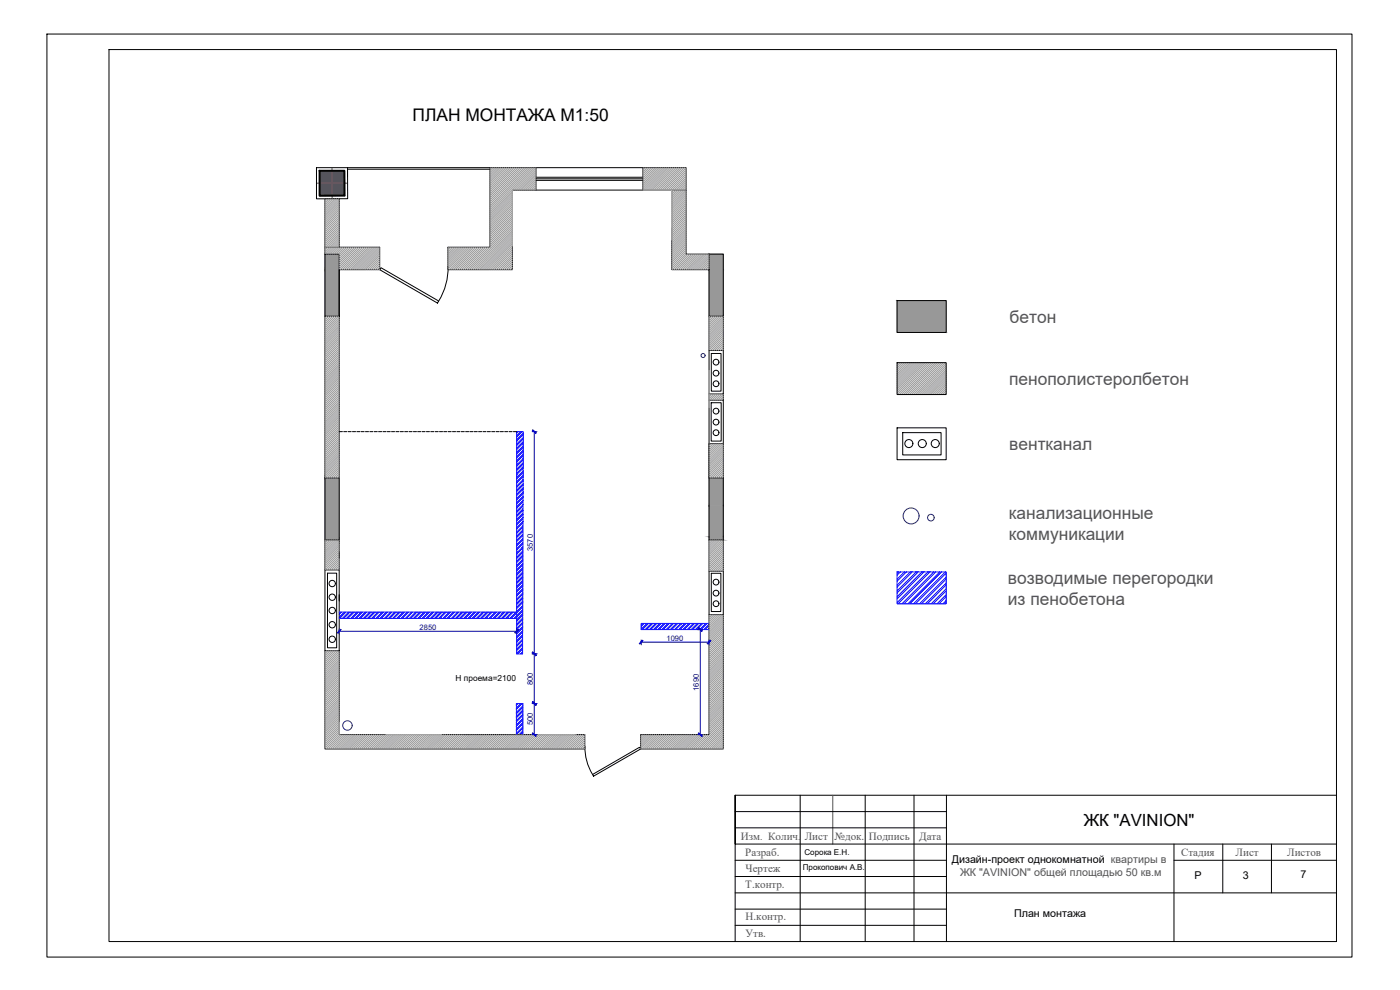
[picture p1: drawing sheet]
<svg xmlns="http://www.w3.org/2000/svg" width="420mm" height="297mm" viewBox="0 0 420 297" stroke-linecap="round" stroke-linejoin="round" font-family="sans-serif">
<path d="M14.1 10.2h391.7v277h-391.7zM32.7 14.9h368.4v267.6h-368.4z" fill="none" stroke="#000" stroke-width=".3"/>
<!-- layer: RAMKA0 -->
<g fill="none" stroke="#000" stroke-width=".3">
<path d="M220.6 238.6h180.5M240.1 238.6v43.9M259.7 238.6v43.9M274.3 238.6v43.9M284 238.6v43.9M220.6 258.1h63.4M220.6 248.4h63.4M220.6 243.5h63.4M352.3 253.3v29.2M352.3 258.1h48.8M367 253.3v14.6M381.6 253.3v14.6"/>
<path d="M401.1 253.3h-180.5v-14.7v43.9M220.6 267.9h180.5M220.6 263h63.4M220.6 272.8h63.4M220.6 277.6h63.4"/>
</g>
<path d="M249.9 238.6v14.7" fill="none" stroke="#545454" stroke-width=".3"/>
<g fill="#989898" stroke="#989898" stroke-width=".3">
<path d="M269.2 90.2l14.8 9.6v-9.6zM269.2 90.2l14.8 9.6h-14.8z"/>
<path d="M212.8 76.2l4.3 4.7v-4.7zM212.8 76.2l4.3 4.7h-4.3z"/>
<path d="M97.5 76.2l4.3 4.7v-4.7zM97.5 76.2l4.3 4.7h-4.3z"/>
<path d="M212.8 80.9l4.3 14v-14zM212.8 80.9l4.3 14h-4.3z"/>
<path d="M97.5 80.9l4.3 14v-14zM97.5 80.9l4.3 14h-4.3z"/>
<path d="M212.8 143.4l4.3 8.4v-8.4zM212.8 143.4l4.3 8.4h-4.3z"/>
<path d="M212.8 151.8l4.3 9.3v-9.3zM212.8 151.8l4.3 9.3h-4.3z"/>
<path d="M212.8 161.1l4.3 .9v-.9zM212.8 161.1l4.3 .9h-4.3z"/>
<path d="M97.5 143.4l4.3 18.6v-18.6zM97.5 143.4l4.3 18.6h-4.3z"/>
</g>
<g fill="none" stroke="#000" stroke-width=".3">
<path d="M104.3 50.3h42.8M104.3 50.8h42.8M160.9 53.7h32M160.9 54.1h32M160.9 53.2h32M269.2 90.2h14.8v9.6h-14.8zM213.5 106.1h2.9v11.3h-2.9zM269.2 108.8h14.8v9.6h-14.8zM101.8 129.5h1M103.2 129.5h.9M104.5 129.5h.9M105.8 129.5h.9"/>
<path d="M107.1 129.5h.9M108.4 129.5h.9M109.7 129.5h.9M111 129.5h.9M112.3 129.5h.9M113.6 129.5h.9M114.9 129.5h1M116.2 129.5h.9M117.5 129.5h.9M118.8 129.5h.9M120.1 129.5h1M121.4 129.5h1"/>
<path d="M122.8 129.5h.9M124.1 129.5h.9M125.3 129.5h1M126.6 129.5h1M128 129.5h.9M129.3 129.5h.9M130.6 129.5h.9M131.9 129.5h.9M133.2 129.5h.9M134.5 129.5h.9M135.8 129.5h.9M137.1 129.5h.9"/>
<path d="M138.4 129.5h.9M139.7 129.5h1M141 129.5h1M142.3 129.5h.9M143.6 129.5h1M144.9 129.5h1M146.2 129.5h1M147.6 129.5h.9M148.9 129.5h.9M150.1 129.5h1M151.5 129.5h.9M152.8 129.5h.9"/>
<path d="M154.1 129.5h1M213.4 120.8h3v11.5h-3zM269.2 128.4h14.8v9.5h-14.8zM270.9 129.8h11.5v6.7h-11.5zM98.3 172h2.7v22.4h-2.7zM213.5 172h2.9l-.1 11.5h-2.8z"/>
<circle cx="214.9" cy="115.1" r=".87"/>
<circle cx="214.9" cy="108.7" r=".87"/>
<circle cx="214.9" cy="112" r=".87"/>
<circle cx="214.9" cy="126.7" r=".87"/>
<circle cx="214.9" cy="123.4" r=".87"/>
<circle cx="214.9" cy="129.8" r=".87"/>
<circle cx="272.8" cy="133.1" r="1.21"/>
<circle cx="276.8" cy="133.1" r="1.21"/>
<circle cx="280.7" cy="133.1" r="1.21"/>
<circle cx="99.7" cy="179.2" r=".95"/>
<circle cx="99.7" cy="175.1" r=".95"/>
<circle cx="214.9" cy="174.7" r=".87"/>
<circle cx="214.9" cy="178" r=".87"/>
<circle cx="99.7" cy="183.2" r=".95"/>
<circle cx="99.7" cy="187.4" r=".95"/>
<circle cx="99.7" cy="191.8" r=".95"/>
<circle cx="214.9" cy="181.1" r=".87"/>
</g>
<g fill="none" stroke="#989898" stroke-width=".3">
<path d="M97.6 59.6l-.1 .1M98.2 59.6l-.7 .7M98.7 59.6l-1.2 1.2M99.3 59.6l-1.8 1.8M99.9 59.6l-2.4 2.4M100.5 59.6l-3 3M101.1 59.6l-3.6 3.6M101.7 59.6l-4.2 4.2M147.3 50.3l-.2 .3M147.9 50.3l-.8 .9M148.5 50.3l-1.4 1.5M149.1 50.3l-2 2.1"/>
<path d="M149.7 50.3l-2.6 2.7M150.3 50.3l-3.2 3.3M150.9 50.3l-3.8 3.9M151.5 50.3l-4.4 4.4M152 50.3l-4.9 5M152.6 50.3l-5.5 5.6M153.2 50.3l-6.1 6.2M153.8 57.4l-6.7 6.7M153.8 57.9l-6.7 6.8M153.8 58.5l-6.7 6.8M153.8 59.1l-6.7 6.8M153.8 59.7l-6.7 6.7"/>
<path d="M153.8 50.3l-6.7 6.8M154.4 50.3l-7.3 7.4M155 50.3l-7.9 8M155.6 50.3l-8.5 8.5M156.2 50.3l-9.1 9.1M156.7 50.3l-9.6 9.7M157.3 50.3l-10.2 10.3M157.9 50.3l-10.8 10.9M158.5 50.3l-11.4 11.5M159.1 50.3l-12 12M159.7 50.3l-12.6 12.6M160.3 50.3l-13.2 13.2"/>
<path d="M160.9 50.3l-6.8 6.7M160.9 50.9l-6.2 6.1M160.9 51.5l-5.6 5.5M160.9 52.1l-5 4.9M160.9 52.6l-4.5 4.4M160.9 53.2l-3.9 3.8M160.9 53.8l-3.3 3.2M160.9 54.4l-2.7 2.6M160.9 55l-2.1 2M160.9 55.6l-1.5 1.4M160.9 56.1l-.9 .9M160.9 56.7l-.3 .3"/>
<path d="M193.1 50.3l-.2 .2M193.7 50.3l-.8 .8M194.3 50.3l-1.4 1.4M194.8 50.3l-1.9 1.9M195.4 50.3l-2.5 2.5M196 50.3l-3.1 3.1M196.6 50.3l-3.7 3.7M197.2 50.3l-4.3 4.3M197.8 50.3l-4.9 4.9M198.4 50.3l-5.5 5.4M199 50.3l-6.1 6M199.5 50.3l-6.6 6.6"/>
<path d="M200.1 50.3l-6.7 6.7M200.7 50.3l-6.7 6.7M201.3 50.3l-6.7 6.7M201.9 50.3l-6.7 6.7M202.5 50.3l-6.8 6.7M203.1 50.3l-6.8 6.7M203.7 50.3l-6.8 6.7M204.2 50.3l-6.7 6.7M204.8 50.3l-6.7 6.7M205.4 50.3l-6.7 6.7M205.9 53.4l-4.3 4.2M205.9 53.9l-4.3 4.3"/>
<path d="M205.9 54.5l-4.3 4.3M205.9 55.1l-4.3 4.3M205.9 55.7l-4.3 4.3M205.9 56.3l-4.3 4.3M205.9 56.9l-4.3 4.2M205.9 50.4l-6.7 6.6M205.9 51l-6.1 6M205.9 51.6l-5.5 5.4M205.9 52.2l-4.9 4.8M205.9 52.8l-4.3 4.2M205.9 57.4l-4.3 4.3M205.9 58l-4.3 4.3"/>
<path d="M205.9 58.6l-4.3 4.3M205.9 59.2l-4.3 4.3M205.9 59.8l-4.3 4.3M101.8 70.1l-4.3 4.3M101.8 70.6l-4.3 4.3M101.8 71.2l-4.3 4.3M101.8 71.8l-4.3 4.3M101.8 72.4l-3.8 3.8M101.8 73l-3.2 3.2M101.8 73.6l-2.7 2.6M101.8 60.1l-4.3 4.3M101.8 60.7l-4.3 4.3"/>
<path d="M101.8 61.3l-4.3 4.2M101.8 61.9l-4.3 4.2M101.8 62.5l-4.3 4.2M101.8 63l-4.3 4.3M101.8 63.6l-4.3 4.3M101.8 64.2l-4.3 4.3M101.8 64.8l-4.3 4.3M101.8 65.4l-4.3 4.3M101.8 66l-4.3 4.2M101.8 66.6l-4.3 4.2M101.8 67.1l-4.3 4.3M101.8 67.7l-4.3 4.3"/>
<path d="M101.8 68.3l-4.3 4.3M101.8 68.9l-4.3 4.3M101.8 69.5l-4.3 4.3M101.8 74.2l-2.1 2M102.4 74.2l-2.1 2M102.9 74.2l-2 2M103.5 74.2l-2 2M104.1 74.2l-2.3 2.3M104.7 74.2l-2.9 2.9M105.3 74.2l-3.5 3.5M105.9 74.2l-4.1 4.1M106.5 74.2l-4.7 4.6"/>
<path d="M107 74.2l-5.2 5.2M107.6 74.2l-5.8 5.8M108.2 74.2l-6.4 6.4M108.8 74.2l-6.7 6.7M109.4 74.2l-6.7 6.7M110 74.2l-6.7 6.7M110.6 74.2l-6.7 6.7M111.2 74.2l-6.7 6.7M111.7 74.2l-6.6 6.7M112.3 74.2l-6.7 6.7M112.9 74.2l-6.7 6.7M113.5 74.2l-6.7 6.7"/>
<path d="M113.9 74.4l-6.5 6.5M113.9 74.9l-5.9 6M113.9 75.5l-5.3 5.4M113.9 76.1l-4.7 4.8M113.9 76.7l-4.2 4.2M113.9 77.3l-3.6 3.6M113.9 77.9l-3 3M113.9 78.5l-2.4 2.4M113.9 79.1l-1.8 1.8M113.9 79.6l-1.2 1.3M134.6 74.2l-.2 .2M135.2 74.2l-.8 .7"/>
<path d="M135.8 74.2l-1.4 1.3M136.4 74.2l-2 1.9M137 74.2l-2.6 2.5M137.6 74.2l-3.2 3.1M138.1 74.2l-3.7 3.7M138.7 74.2l-4.3 4.3M139.3 74.2l-4.9 4.9M139.9 74.2l-5.5 5.4M140.5 74.2l-6.1 6M141.1 74.2l-6.7 6.6M141.7 74.2l-6.8 6.7M142.2 74.2l-6.7 6.7"/>
<path d="M142.8 74.2l-6.7 6.7M143.4 74.2l-6.7 6.7M144 74.2l-6.7 6.7M144.6 74.2l-6.7 6.7M145.2 74.2l-6.7 6.7M145.7 74.2l-6.6 6.7M146.3 74.2l-6.7 6.7M146.9 74.2l-6.7 6.7M153.8 60.3l-6.7 6.7M153.8 60.9l-6.7 6.7M153.8 61.4l-6.7 6.8M153.8 62l-6.7 6.8"/>
<path d="M153.8 62.6l-6.7 6.8M153.8 63.2l-6.7 6.8M153.8 63.8l-6.7 6.7M153.8 64.4l-6.7 6.7M153.8 65l-6.7 6.7M153.8 65.5l-6.7 6.8M153.8 66.1l-6.7 6.8M153.8 66.7l-6.7 6.8M153.8 67.3l-6.7 6.8M153.8 67.9l-13 13M153.8 68.5l-12.4 12.4M153.8 69.1l-11.8 11.8"/>
<path d="M153.8 69.7l-11.2 11.2M153.8 70.2l-10.6 10.7M153.8 70.8l-10.1 10.1M153.8 71.4l-9.5 9.5M153.8 72l-8.9 8.9M153.8 72.6l-8.3 8.3M153.8 73.2l-7.7 7.7M153.8 73.8l-7.1 7.1M153.8 74.4l-6.5 6.5M153.8 74.9l-5.9 6M153.8 75.5l-5.4 5.4M153.8 76.1l-4.8 4.8"/>
<path d="M153.8 76.7l-4.2 4.2M153.8 77.3l-3.6 3.6M153.8 77.9l-3 3M153.8 78.5l-2.4 2.4M153.8 79.1l-1.8 1.8M153.8 79.6l-1.3 1.3M205.9 60.4l-4.3 4.3M205.9 61l-4.3 4.2M205.9 61.5l-4.3 4.3M205.9 62.1l-4.3 4.3M205.9 62.7l-4.3 4.3M205.9 63.3l-4.3 4.3"/>
<path d="M205.9 63.9l-4.3 4.3M205.9 64.5l-4.3 4.3M205.9 65l-4.3 4.4M205.9 65.6l-4.3 4.3M205.9 66.2l-4.3 4.3M205.9 66.8l-4.3 4.3M205.9 67.4l-4.3 4.3M205.9 68l-4.3 4.3M205.9 68.6l-4.3 4.3M205.9 69.1l-4.3 4.4M205.9 69.7l-4.3 4.4M205.9 70.3l-4.3 4.3"/>
<path d="M205.9 70.9l-4.3 4.3M205.9 71.5l-4.3 4.3M205.9 72.1l-4.3 4.3M205.9 72.7l-4.3 4.3M205.9 73.3l-4.3 4.3M205.9 73.8l-4.3 4.4M205.9 74.4l-4.3 4.3M205.9 75l-4.3 4.3M205.9 75.6l-4.3 4.3M205.9 76.2l-4.3 4.3M206.4 76.2l-4.6 4.7M207 76.2l-4.6 4.7"/>
<path d="M207.6 76.2l-4.7 4.7M208.2 76.2l-4.7 4.7M208.8 76.2l-4.7 4.7M209.4 76.2l-4.7 4.7M210 76.2l-4.7 4.7M210.6 76.2l-4.7 4.7M211.1 76.2l-4.7 4.7M211.7 76.2l-4.7 4.7M212.3 76.2l-4.7 4.7M212.8 76.3l-4.6 4.6M212.8 76.9l-4 4M212.8 77.5l-3.4 3.4"/>
<path d="M212.8 78.1l-2.8 2.8M212.8 78.7l-2.2 2.2M212.8 79.3l-1.7 1.6M212.8 79.9l-1.1 1M98.1 94.9l-.6 .6M98.7 94.9l-1.2 1.1M99.3 94.9l-1.8 1.7M99.9 94.9l-2.4 2.3M100.4 94.9l-2.9 2.9M101 94.9l-3.5 3.5M101.6 94.9l-4.1 4.1M101.8 95.3l-4.3 4.2"/>
<path d="M101.8 95.9l-4.3 4.2M101.8 96.4l-4.3 4.3M101.8 97l-4.3 4.3M101.8 97.6l-4.3 4.3M101.8 98.2l-4.3 4.3M101.8 98.8l-4.3 4.3M101.8 99.4l-4.3 4.2M101.8 100l-4.3 4.2M113.9 80.2l-.7 .7M113.9 80.8l-.1 .1M153.8 80.2l-.7 .7M153.8 80.8l-.1 .1"/>
<path d="M212.8 80.4l-.5 .5M213 94.9l-.2 .2M213.6 94.9l-.8 .8M214.2 94.9l-1.4 1.4M214.7 94.9l-1.9 1.9M215.3 94.9l-2.5 2.5M215.9 94.9l-3.1 3.1M216.5 94.9l-3.7 3.7M217.1 94.9l-4.3 4.3M217.1 95.5l-4.3 4.3M217.1 96.1l-4.3 4.3M217.1 96.7l-4.3 4.2"/>
<path d="M217.1 97.3l-4.3 4.2M217.1 97.8l-4.3 4.3M217.1 98.4l-4.3 4.3M217.1 99l-4.3 4.3M217.1 99.6l-4.3 4.3M101.8 100.6l-4.3 4.2M101.8 101.1l-4.3 4.3M101.8 101.7l-4.3 4.3M101.8 102.3l-4.3 4.3M101.8 102.9l-4.3 4.3M101.8 103.5l-4.3 4.3M101.8 104.1l-4.3 4.2"/>
<path d="M101.8 104.7l-4.3 4.2M101.8 105.3l-4.3 4.2M101.8 105.8l-4.3 4.3M101.8 106.4l-4.3 4.3M101.8 107l-4.3 4.3M101.8 107.6l-4.3 4.3M101.8 108.2l-4.3 4.3M101.8 108.8l-4.3 4.2M101.8 109.4l-4.3 4.2M101.8 109.9l-4.3 4.3M101.8 110.5l-4.3 4.3M101.8 111.1l-4.3 4.3"/>
<path d="M101.8 111.7l-4.3 4.3M101.8 112.3l-4.3 4.3M101.8 112.9l-4.3 4.3M101.8 113.4l-4.3 4.3M101.8 114l-4.3 4.3M101.8 114.6l-4.3 4.3M101.8 115.2l-4.3 4.3M101.8 115.8l-4.3 4.3M101.8 116.4l-4.3 4.3M101.8 117l-4.3 4.3M101.8 117.5l-4.3 4.3M101.8 118.1l-4.3 4.3"/>
<path d="M101.8 118.7l-4.3 4.3M101.8 119.3l-4.3 4.3M101.8 119.9l-4.3 4.3M213.1 118.2l-.3 .3M213.7 118.2l-.9 .9M214.3 118.2l-1.5 1.5M214.9 118.2l-1.9 1.9M215.5 118.2l-1.9 1.9M216.1 118.2l-1.9 1.9M216.6 118.2l-1.8 1.9M217.1 100.2l-4.3 4.3M217.1 100.8l-4.3 4.2"/>
<path d="M217.1 101.4l-3.8 3.7M217.1 102l-3.2 3.1M217.1 102.5l-2.7 2.6M217.1 103.1l-2.1 2M217.1 103.7l-1.5 1.4M217.1 104.3l-.9 .8M217.1 104.9l-.3 .2M217.1 118.3l-1.7 1.8M217.1 118.9l-1.1 1.2M217.1 119.5l-.6 .6M269.6 108.8l-.4 .3M270.2 108.8l-1 .9"/>
<path d="M270.7 108.8l-1.5 1.5M271.3 108.8l-2.1 2.1M271.9 108.8l-2.7 2.7M272.5 108.8l-3.3 3.3M273.1 108.8l-3.9 3.9M273.7 108.8l-4.5 4.5M274.3 108.8l-5.1 5M274.9 108.8l-5.7 5.6M275.4 108.8l-6.2 6.2M276 108.8l-6.8 6.8M276.6 108.8l-7.4 7.4M277.2 108.8l-8 8"/>
<path d="M277.8 108.8l-8.6 8.6M278.4 108.8l-9.2 9.2M279 108.8l-9.6 9.6M279.6 108.8l-9.6 9.6M280.1 108.8l-9.5 9.6M280.7 108.8l-9.5 9.6M281.3 108.8l-9.6 9.6M281.9 108.8l-9.6 9.6M282.5 108.8l-9.6 9.6M283.1 108.8l-9.6 9.6M283.7 108.8l-9.6 9.6M284 109.1l-9.3 9.3"/>
<path d="M284 109.7l-8.8 8.7M284 110.3l-8.2 8.1M284 110.9l-7.6 7.5M284 111.4l-7 7M284 112l-6.4 6.4M284 112.6l-5.8 5.8M284 113.2l-5.2 5.2M284 113.8l-4.7 4.6M284 114.4l-4.1 4M284 115l-3.5 3.4M284 115.5l-2.9 2.9M284 116.1l-2.3 2.3"/>
<path d="M284 116.7l-1.7 1.7M284 117.3l-1.1 1.1M284 117.9l-.6 .5M101.8 120.5l-4.3 4.3M101.8 121l-4.3 4.4M101.8 121.6l-4.3 4.4M101.8 122.2l-4.3 4.3M101.8 122.8l-4.3 4.3M101.8 123.4l-4.3 4.3M101.8 124l-4.3 4.3M101.8 124.6l-4.3 4.3M101.8 125.2l-4.3 4.3"/>
<path d="M101.8 125.7l-4.3 4.4M101.8 126.3l-4.3 4.3M101.8 126.9l-4.3 4.3M101.8 127.5l-4.3 4.3M101.8 128.1l-4.3 4.3M101.8 128.7l-4.3 4.3M101.8 129.3l-4.3 4.3M101.8 129.9l-4.3 4.3M101.8 130.4l-4.3 4.3M101.8 131l-4.3 4.3M101.8 131.6l-4.3 4.3M101.8 132.2l-4.3 4.3"/>
<path d="M101.8 132.8l-4.3 4.3M101.8 133.4l-4.3 4.3M101.8 134l-4.3 4.2M101.8 134.5l-4.3 4.3M101.8 135.1l-4.3 4.3M101.8 135.7l-4.3 4.3M101.8 136.3l-4.3 4.3M101.8 136.9l-4.3 4.3M101.8 137.5l-4.3 4.3M101.8 138.1l-4.3 4.2M101.8 138.7l-4.3 4.2M101.8 139.2l-4.2 4.2"/>
<path d="M101.8 139.8l-3.6 3.6M212.9 133.1l-.1 .1M213.4 133.1l-.6 .7M214 133.1l-1.2 1.3M214.6 133.1l-1.8 1.9M215.2 133.1l-2.4 2.4M215.8 133.1l-3 3M216.4 133.1l-3.6 3.6M217 133.1l-4.2 4.2M217.1 133.6l-4.3 4.3M217.1 134.2l-4.3 4.3M217.1 134.8l-4.3 4.3"/>
<path d="M217.1 135.4l-4.3 4.2M217.1 135.9l-4.3 4.3M217.1 136.5l-4.3 4.3M217.1 137.1l-4.3 4.3M217.1 137.7l-4.3 4.3M217.1 138.3l-4.3 4.3M217.1 138.9l-4.3 4.3M217.1 139.5l-3.9 3.9M101.8 140.4l-3 3M101.8 141l-2.4 2.4M101.8 141.6l-1.8 1.8M101.8 142.2l-1.2 1.2"/>
<path d="M101.8 142.8l-.6 .6M101.8 143.4h.1M217.1 140.1l-3.4 3.3M217.1 140.6l-2.8 2.8M217.1 141.2l-2.2 2.2M217.1 141.8l-1.6 1.6M217.1 142.4l-1 1M217.1 143l-.4 .4M97.8 162l-.3 .3M98.4 162l-.9 .9M99 162l-1.5 1.5M99.5 162l-2 2.1"/>
<path d="M100.1 162l-2.6 2.6M100.7 162l-3.2 3.2M101.3 162l-3.8 3.8M101.8 162.1l-4.3 4.3M101.8 162.7l-4.3 4.3M101.8 163.3l-4.3 4.3M101.8 163.8l-4.3 4.4M101.8 164.4l-4.3 4.4M101.8 165l-4.3 4.3M101.8 165.6l-4.3 4.3M101.8 166.2l-4.3 4.3M101.8 166.8l-4.2 4.2"/>
<path d="M101.8 167.4l-3.6 3.6M101.8 168l-3 3M101.8 168.5l-2.4 2.5M101.8 169.1l-1.8 1.9M101.8 169.7l-1.3 1.3M101.8 170.3l-.7 .7M101.8 170.9l-.1 .1M213.3 162l-.5 .5M213.9 162l-1.1 1.1M214.4 162l-1.6 1.7M215 162l-2.2 2.3M215.6 162l-2.8 2.9"/>
<path d="M216.2 162l-3.4 3.5M216.8 162l-4 4M217.1 162.3l-4.3 4.3M217.1 162.9l-4.3 4.3M217.1 163.5l-4.3 4.3M217.1 164.1l-4.3 4.3M217.1 164.7l-4.3 4.3M217.1 165.2l-4.3 4.4M217.1 165.8l-4.3 4.4M217.1 166.4l-4.3 4.3M217.1 167l-4.3 4.3M217.1 167.6l-3.8 3.8"/>
<path d="M217.1 168.2l-3.2 3.2M217.1 168.8l-2.6 2.6M217.1 169.3l-2 2.1M217.1 169.9l-1.4 1.5M217.1 170.5l-.8 .9M217.1 171.1l-.2 .3M98 195.3l-.5 .4M98.6 195.3l-1.1 1M99.2 195.3l-1.7 1.6M99.8 195.3l-2.3 2.2M100.3 195.3l-2.8 2.7M100.9 195.3l-3.4 3.3"/>
<path d="M101.5 195.3l-4 3.9M101.8 195.5l-4.3 4.3M101.8 196.1l-4.3 4.3M101.8 196.7l-4.3 4.3M101.8 197.3l-4.3 4.3M101.8 197.9l-4.3 4.3M101.8 198.4l-4.3 4.3M101.8 199l-4.3 4.3M101.8 199.6l-4.3 4.3M213.2 184.4l-.4 .4M213.8 184.4l-1 1M214.3 184.4l-1.5 1.5"/>
<path d="M214.9 184.4l-2.1 2.1M215.5 184.4l-2.7 2.7M216.1 184.4l-3.3 3.3M216.7 184.4l-3.9 3.9M217.1 184.6l-4.3 4.3M217.1 185.2l-4.3 4.3M217.1 185.8l-4.3 4.2M217.1 186.4l-4.3 4.2M217.1 187l-4.3 4.2M217.1 187.6l-4.3 4.2M217.1 188.1l-4.3 4.3M217.1 188.7l-4.3 4.3"/>
<path d="M217.1 189.3l-4.3 4.3M217.1 189.9l-4.3 4.3M217.1 190.5l-4.3 4.2M217.1 191.1l-4.3 4.2M217.1 191.7l-4.3 4.2M217.1 192.2l-4.3 4.3M217.1 192.8l-4.3 4.3M217.1 193.4l-4.3 4.3M217.1 194l-4.3 4.3M217.1 194.6l-4.3 4.3M217.1 195.2l-4.3 4.2M217.1 195.7l-4.3 4.3"/>
<path d="M217.1 196.3l-4.3 4.3M217.1 196.9l-4.3 4.3M217.1 197.5l-4.3 4.3M217.1 198.1l-4.3 4.3M217.1 198.7l-4.3 4.3M217.1 199.3l-4.3 4.3M217.1 199.8l-4.3 4.3M101.8 200.2l-4.3 4.3M101.8 200.8l-4.3 4.3M101.8 201.4l-4.3 4.3M101.8 202l-4.3 4.3M101.8 202.5l-4.3 4.4"/>
<path d="M101.8 203.1l-4.3 4.3M101.8 203.7l-4.3 4.3M101.8 204.3l-4.3 4.3M101.8 204.9l-4.3 4.3M101.8 205.5l-4.3 4.3M101.8 206.1l-4.3 4.3M101.8 206.6l-4.3 4.4M101.8 207.2l-4.3 4.4M101.8 207.8l-4.3 4.3M101.8 208.4l-4.3 4.3M101.8 209l-4.3 4.3M101.8 209.6l-4.3 4.3"/>
<path d="M101.8 210.2l-4.3 4.3M101.8 210.7l-4.3 4.4M101.8 211.3l-4.3 4.4M101.8 211.9l-4.3 4.3M101.8 212.5l-4.3 4.3M101.8 213.1l-4.3 4.3M101.8 213.7l-4.3 4.3M101.8 214.3l-4.3 4.3M101.8 214.9l-4.3 4.3M101.8 215.4l-4.3 4.3M101.8 216l-4.3 4.3M101.8 216.6l-4.3 4.3"/>
<path d="M101.8 217.2l-4.3 4.3M101.8 217.8l-4.3 4.3M101.8 218.4l-4.3 4.3M101.8 219l-4.3 4.3M101.8 219.6l-4.3 4.2M217.1 200.4l-4.3 4.3M217.1 201l-4.3 4.3M217.1 201.6l-4.3 4.3M217.1 202.2l-4.3 4.3M217.1 202.8l-4.3 4.3M217.1 203.4l-4.3 4.3M217.1 203.9l-4.3 4.4"/>
<path d="M217.1 204.5l-4.3 4.3M217.1 205.1l-4.3 4.3M217.1 205.7l-4.3 4.3M217.1 206.3l-4.3 4.3M217.1 206.9l-4.3 4.3M217.1 207.4l-4.3 4.4M217.1 208l-4.3 4.4M217.1 208.6l-4.3 4.4M217.1 209.2l-4.3 4.3M217.1 209.8l-4.3 4.3M217.1 210.4l-4.3 4.3M217.1 211l-4.3 4.3"/>
<path d="M217.1 211.6l-4.3 4.3M217.1 212.1l-4.3 4.4M217.1 212.7l-4.3 4.3M217.1 213.3l-4.3 4.3M217.1 213.9l-4.3 4.3M217.1 214.5l-4.3 4.3M217.1 215.1l-4.3 4.3M217.1 215.7l-4.3 4.3M217.1 216.3l-8.5 8.4M217.1 216.8l-7.9 7.9M217.1 217.4l-7.3 7.3M217.1 218l-6.7 6.7"/>
<path d="M217.1 218.6l-6.1 6.1M217.1 219.2l-5.5 5.5M217.1 219.8l-4.9 4.9M101.8 220.1l-4.3 4.3M102.1 220.4l-4.3 4.3M102.7 220.4l-4.3 4.3M103.3 220.4l-4.3 4.3M103.9 220.4l-4.3 4.3M104.5 220.4l-4.3 4.3M105.1 220.4l-4.4 4.3M105.6 220.4l-4.3 4.3M106.2 220.4l-4.3 4.3"/>
<path d="M106.8 220.4l-4.3 4.3M107.4 220.4l-4.3 4.3M108 220.4l-4.3 4.3M108.6 220.4l-4.3 4.3M109.2 220.4l-4.4 4.3M109.8 220.4l-4.4 4.3M110.3 220.4l-4.3 4.3M110.9 220.4l-4.3 4.3M111.5 220.4l-4.3 4.3M112.1 220.4l-4.3 4.3M112.7 220.4l-4.3 4.3M113.3 220.4l-4.3 4.3"/>
<path d="M113.9 220.4l-4.4 4.3M114.4 220.4l-4.3 4.3M115 220.4l-4.3 4.3M115.6 220.4l-4.3 4.3M116.2 220.4l-4.3 4.3M116.8 220.4l-4.3 4.3M117.4 220.4l-4.3 4.3M118 220.4l-4.3 4.3M118.5 220.4l-4.3 4.3M119.1 220.4l-4.3 4.3M119.7 220.4l-4.3 4.3M120.3 220.4l-4.3 4.3"/>
<path d="M120.9 220.4l-4.3 4.3M121.5 220.4l-4.3 4.3M122 220.4l-4.2 4.3M122.6 220.4l-4.3 4.3M123.2 220.4l-4.3 4.3M123.8 220.4l-4.3 4.3M124.4 220.4l-4.3 4.3M125 220.4l-4.3 4.3M125.6 220.4l-4.3 4.3M126.1 220.4l-4.2 4.3M126.7 220.4l-4.2 4.3M127.3 220.4l-4.3 4.3"/>
<path d="M127.9 220.4l-4.3 4.3M128.5 220.4l-4.3 4.3M129.1 220.4l-4.3 4.3M129.7 220.4l-4.3 4.3M130.2 220.4l-4.2 4.3M130.8 220.4l-4.2 4.3M131.4 220.4l-4.2 4.3M132 220.4l-4.3 4.3M132.6 220.4l-4.3 4.3M133.2 220.4l-4.3 4.3M133.8 220.4l-4.3 4.3M134.4 220.4l-4.3 4.3"/>
<path d="M134.9 220.4l-4.2 4.3M135.5 220.4l-4.2 4.3M136.1 220.4l-4.3 4.3M136.7 220.4l-4.3 4.3M137.3 220.4l-4.3 4.3M137.9 220.4l-4.3 4.3M138.5 220.4l-4.3 4.3M139.1 220.4l-4.3 4.3M139.6 220.4l-4.2 4.3M140.2 220.4l-4.3 4.3M140.8 220.4l-4.3 4.3M141.4 220.4l-4.3 4.3"/>
<path d="M142 220.4l-4.3 4.3M142.6 220.4l-4.3 4.3M143.2 220.4l-4.3 4.3M143.7 220.4l-4.2 4.3M144.3 220.4l-4.3 4.3M144.9 220.4l-4.3 4.3M145.5 220.4l-4.3 4.3M146.1 220.4l-4.3 4.3M146.7 220.4l-4.3 4.3M147.3 220.4l-4.3 4.3M147.9 220.4l-4.4 4.3M148.4 220.4l-4.3 4.3"/>
<path d="M149 220.4l-4.3 4.3M149.6 220.4l-4.3 4.3M150.2 220.4l-4.3 4.3M150.8 220.4l-4.3 4.3M151.4 220.4l-4.3 4.3M152 220.4l-4.4 4.3M152.6 220.4l-4.4 4.3M153.1 220.4l-4.3 4.3M153.7 220.4l-4.3 4.3M154.3 220.4l-4.3 4.3M154.9 220.4l-4.3 4.3M155.5 220.4l-4.3 4.3"/>
<path d="M156.1 220.4l-4.3 4.3M156.7 220.4l-4.4 4.3M157.2 220.4l-4.3 4.3M157.8 220.4l-4.3 4.3M158.4 220.4l-4.3 4.3M159 220.4l-4.3 4.3M159.6 220.4l-4.3 4.3M160.2 220.4l-4.3 4.3M160.7 220.4l-4.3 4.3M161.3 220.4l-4.3 4.3M161.9 220.4l-4.3 4.3M162.5 220.4l-4.3 4.3"/>
<path d="M163.1 220.4l-4.3 4.3M163.7 220.4l-4.3 4.3M164.3 220.4l-4.3 4.3M164.8 220.4l-4.2 4.3M165.4 220.4l-4.3 4.3M166 220.4l-4.3 4.3M166.6 220.4l-4.3 4.3M167.2 220.4l-4.3 4.3M167.8 220.4l-4.3 4.3M168.4 220.4l-4.3 4.3M168.9 220.4l-4.2 4.3M169.5 220.4l-4.2 4.3"/>
<path d="M170.1 220.4l-4.3 4.3M170.7 220.4l-4.3 4.3M171.3 220.4l-4.3 4.3M171.9 220.4l-4.3 4.3M172.5 220.4l-4.3 4.3M173 220.4l-4.2 4.3M173.6 220.4l-4.2 4.3M174.2 220.4l-4.2 4.3M174.8 220.4l-4.3 4.3M175.4 220.4l-4.3 4.3M175.5 220.9l-3.8 3.8M175.5 221.5l-3.2 3.2"/>
<path d="M175.5 222.1l-2.6 2.6M175.5 222.7l-2 2M175.5 223.3l-1.4 1.4M175.5 223.9l-.9 .8M175.5 224.4l-.3 .3M192.4 220.4l-.1 .1M193 220.4l-.7 .7M193.6 220.4l-1.3 1.3M194.2 220.4l-1.9 1.9M194.8 220.4l-2.5 2.5M195.4 220.4l-3.1 3.1M195.9 220.4l-3.6 3.7"/>
<path d="M196.5 220.4l-4.2 4.2M197.1 220.4l-4.3 4.3M197.7 220.4l-4.3 4.3M198.3 220.4l-4.3 4.3M198.9 220.4l-4.4 4.3M199.5 220.4l-4.4 4.3M200 220.4l-4.3 4.3M200.6 220.4l-4.3 4.3M201.2 220.4l-4.3 4.3M201.8 220.4l-4.3 4.3M202.4 220.4l-4.3 4.3M203 220.4l-4.3 4.3"/>
<path d="M203.5 220.4l-4.3 4.3M204.1 220.4l-4.3 4.3M204.7 220.4l-4.3 4.3M205.3 220.4l-4.3 4.3M205.9 220.4l-4.3 4.3M206.5 220.4l-4.3 4.3M207.1 220.4l-4.3 4.3M207.6 220.4l-4.2 4.3M208.2 220.4l-4.3 4.3M208.8 220.4l-4.3 4.3M209.4 220.4l-4.3 4.3M210 220.4l-4.3 4.3"/>
<path d="M210.6 220.4l-4.3 4.3M211.2 220.4l-4.3 4.3M211.7 220.4l-4.2 4.3M212.3 220.4l-4.2 4.3M217.1 220.4l-4.3 4.3M217.1 221l-3.8 3.7M217.1 221.5l-3.2 3.2M217.1 222.1l-2.6 2.6M217.1 222.7l-2 2M217.1 223.3l-1.4 1.4M217.1 223.9l-.8 .8M217.1 224.5l-.2 .2"/>
</g>
<!-- layer: 0 -->
<g fill="none" stroke="#22346e" stroke-width=".3">
<circle cx="211" cy="106.7" r=".61"/>
<circle cx="273.4" cy="154.8" r="2.39"/>
<circle cx="279.4" cy="155.3" r=".99"/>
<circle cx="104.3" cy="217.7" r="1.42"/>
</g>
<g fill="none" stroke="#00f" stroke-width=".3">
<path d="M155.4 129.5l-.3 .4M156.3 129.5l-1.2 1.2M156.7 129.5l-1.6 1.7M157 137.6l-1.9 1.9M157 138.8l-1.9 2M157 136.7l-1.9 2M157 138l-1.9 1.9M157 139.2l-1.9 2M157 130l-1.9 2M157 131.2l-1.9 2M157 132.5l-1.9 2M157 133.8l-1.9 1.9"/>
<path d="M157 135l-1.9 2M157 136.3l-1.9 2M157 130.4l-1.9 2M157 131.7l-1.9 2M157 132.9l-1.9 2M157 134.2l-1.9 2M157 135.4l-1.9 2M157 150.2l-1.9 1.9M157 151.4l-1.9 1.9M157 152.7l-1.9 1.9M157 153.9l-1.9 1.9M157 155.2l-1.9 1.9"/>
<path d="M157 156.4l-1.9 2M157 157.7l-1.9 1.9M157 159l-1.9 1.9M157 150.6l-1.9 1.9M157 151.8l-1.9 2M157 153.1l-1.9 1.9M157 154.4l-1.9 1.9M157 155.6l-1.9 1.9M157 156.9l-1.9 1.9M157 158.1l-1.9 1.9M157 159.4l-1.9 1.9M157 140.1l-1.9 1.9"/>
<path d="M157 141.3l-1.9 2M157 142.6l-1.9 1.9M157 143.9l-1.9 1.9M157 145.1l-1.9 1.9M157 146.4l-1.9 1.9M157 147.6l-1.9 2M157 148.9l-1.9 1.9M157 140.5l-1.9 2M157 141.7l-1.9 2M157 143l-1.9 2M157 144.3l-1.9 1.9M157 145.5l-1.9 2"/>
<path d="M157 146.8l-1.9 1.9M157 148.1l-1.9 1.9M157 149.3l-1.9 1.9M156.9 176.6l-1.8 1.8M156.9 177.9l-1.8 1.8M156.9 179.1l-1.8 1.9M156.9 177.1l-1.8 1.8M156.9 178.3l-1.8 1.8M156.9 179.5l-1.8 1.9M156.9 164l-1.8 1.9M156.9 165.3l-1.8 1.8M156.9 166.6l-1.8 1.8"/>
<path d="M156.9 167.8l-1.8 1.9M156.9 169.1l-1.8 1.8M156.9 170.3l-1.8 1.9M156.9 171.6l-1.8 1.9M156.9 172.8l-1.8 1.9M156.9 174.1l-1.8 1.9M156.9 175.4l-1.8 1.8M156.9 163.2l-1.8 1.9M156.9 164.4l-1.8 1.9M156.9 165.7l-1.8 1.9M156.9 167l-1.8 1.8M156.9 168.2l-1.8 1.9"/>
<path d="M156.9 169.5l-1.8 1.8M156.9 170.7l-1.8 1.9M156.9 172l-1.8 1.9M156.9 173.2l-1.8 1.9M156.9 174.5l-1.8 1.9M156.9 175.8l-1.8 1.8M157 160.2l-1.9 2M157 161.5l-1.9 1.9M157 162.7l-1.9 1.9M157 160.7l-1.9 1.8M157 161.9l-1.9 1.9M269.7 171.6l-.5 .5"/>
<path d="M270.3 171.6l-1.1 1M271.5 171.6l-2.3 2.2M272 171.6l-2.8 2.8M273.2 171.6l-4 4M273.8 171.6l-4.6 4.6M275 171.6l-5.8 5.7M275.6 171.6l-6.4 6.3M276.7 171.6l-7.5 7.5M277.3 171.6l-8.1 8.1M278.5 171.6l-9.3 9.2M279.1 171.6l-9.6 9.6M280.2 171.6l-9.5 9.6"/>
<path d="M280.8 171.6l-9.5 9.6M282 171.6l-9.6 9.6M282.6 171.6l-9.6 9.6M283.7 171.6l-9.5 9.6M284 173.2l-8 8M284 174.9l-6.3 6.3M284 176.7l-4.5 4.5M284 178.4l-2.8 2.8M284 172l-9.2 9.2M284 173.8l-7.5 7.4M284 175.5l-5.7 5.7M284 177.3l-3.9 3.9"/>
<path d="M284 179l-2.2 2.2M102.1 183.7l-.3 .3M102.5 183.7l-.7 .7M103.4 183.7l-1.6 1.5M103.8 183.7l-1.9 1.9M104.6 183.7l-1.9 1.9M105 183.7l-1.8 1.9M105.9 183.7l-1.9 1.9M106.3 183.7l-1.9 1.9M107.1 183.7l-1.8 1.9M107.6 183.7l-1.9 1.9M108.4 183.7l-1.9 1.9"/>
<path d="M108.8 183.7l-1.9 1.9M109.6 183.7l-1.8 1.9M110.1 183.7l-1.9 1.9M110.9 183.7l-1.9 1.9M111.3 183.7l-1.8 1.9M112.2 183.7l-1.9 1.9M112.6 183.7l-1.9 1.9M113.4 183.7l-1.9 1.9M113.8 183.7l-1.8 1.9M114.7 183.7l-1.9 1.9M115.1 183.7l-1.9 1.9M115.9 183.7l-1.9 1.9"/>
<path d="M116.3 183.7l-1.8 1.9M117.2 183.7l-1.9 1.9M117.6 183.7l-1.9 1.9M118.4 183.7l-1.8 1.9M118.9 183.7l-1.9 1.9M119.7 183.7l-1.9 1.9M120.1 183.7l-1.9 1.9M120.9 183.7l-1.8 1.9M121.4 183.7l-1.9 1.9M122.2 183.7l-1.9 1.9M122.6 183.7l-1.8 1.9M123.5 183.7l-1.9 1.9"/>
<path d="M123.9 183.7l-1.9 1.9M124.7 183.7l-1.9 1.9M125.1 183.7l-1.8 1.9M126 183.7l-1.9 1.9M126.4 183.7l-1.9 1.9M127.2 183.7l-1.8 1.9M127.7 183.7l-1.9 1.9M128.5 183.7l-1.9 1.9M128.9 183.7l-1.9 1.9M129.7 183.7l-1.8 1.9M130.2 183.7l-1.9 1.9M131 183.7l-1.9 1.9"/>
<path d="M131.4 183.7l-1.8 1.9M132.2 183.7l-1.8 1.9M132.7 183.7l-1.9 1.9M133.5 183.7l-1.9 1.9M133.9 183.7l-1.8 1.9M134.8 183.7l-1.9 1.9M135.2 183.7l-1.9 1.9M136 183.7l-1.9 1.9M136.4 183.7l-1.8 1.9M137.3 183.7l-1.9 1.9M137.7 183.7l-1.9 1.9M138.5 183.7l-1.8 1.9"/>
<path d="M139 183.7l-1.9 1.9M139.8 183.7l-1.9 1.9M140.2 183.7l-1.9 1.9M141 183.7l-1.8 1.9M141.5 183.7l-1.9 1.9M142.3 183.7l-1.9 1.9M142.7 183.7l-1.8 1.9M143.5 183.7l-1.8 1.9M144 183.7l-1.9 1.9M144.8 183.7l-1.9 1.9M145.2 183.7l-1.8 1.9M146.1 183.7l-1.9 1.9"/>
<path d="M146.5 183.7l-1.9 1.9M147.3 183.7l-1.9 1.9M147.7 183.7l-1.8 1.9M148.6 183.7l-1.9 1.9M149 183.7l-1.9 1.9M149.8 183.7l-1.8 1.9M150.3 183.7l-1.9 1.9M151.1 183.7l-1.9 1.9M151.5 183.7l-1.9 1.9M152.3 183.7l-1.8 1.9M152.8 183.7l-1.9 1.9M153.6 183.7l-1.8 1.9"/>
<path d="M154 183.7l-1.8 1.9M154.9 183.7l-1.9 1.9M156.8 190.5l-1.7 1.8M156.8 191.7l-1.7 1.8M156.8 193l-1.7 1.8M156.8 194.3l-1.7 1.8M156.8 195.5l-.6 .7M156.8 190.9l-1.7 1.8M156.8 192.2l-1.7 1.7M156.8 193.4l-1.7 1.8M156.8 194.7l-1.5 1.5M156.8 195.9l-.2 .3"/>
<path d="M156.9 182.9l-2.7 2.7M156.9 182.1l-3.5 3.5M156.9 183.4l-2.2 2.2M156.9 180.4l-1.8 1.8M156.9 181.7l-1.8 1.8M156.9 184.2l-1.8 1.8M156.9 185.4l-1.8 1.9M156.9 186.7l-1.8 1.8M156.9 188l-1.8 1.8M156.9 189.2l-1.8 1.8M156.9 180.8l-1.8 1.8M156.9 184.6l-1.8 1.8"/>
<path d="M156.9 185.9l-1.8 1.8M156.9 187.1l-1.8 1.8M156.9 188.4l-1.8 1.8M156.9 189.6l-1.8 1.8M193 187l-.6 .6M193.4 187l-1 1M194.2 187l-1.8 1.8M194.6 187l-1.8 1.9M195.5 187l-1.9 1.9M195.9 187l-1.9 1.9M196.8 187l-1.9 1.9M197.1 187l-1.8 1.9"/>
<path d="M198 187l-1.9 1.9M198.4 187l-1.9 1.9M199.2 187l-1.8 1.9M199.7 187l-1.9 1.9M200.5 187l-1.8 1.9M200.9 187l-1.9 1.9M201.7 187l-1.8 1.9M202.2 187l-1.9 1.9M203 187l-1.8 1.9M203.4 187l-1.8 1.9M204.3 187l-1.9 1.9M204.7 187l-1.9 1.9"/>
<path d="M205.5 187l-1.8 1.9M205.9 187l-1.8 1.9M206.8 187l-1.9 1.9M207.2 187l-1.9 1.9M208.1 187l-1.9 1.9M208.5 187l-1.9 1.9M209.3 187l-1.9 1.9M209.7 187l-1.9 1.9M210.6 187l-1.9 1.9M211 187l-1.9 1.9M211.8 187l-1.8 1.9M212.2 187l-1.8 1.9"/>
<path d="M212.8 187.3l-1.6 1.6M212.8 188.6l-.3 .3M212.8 187.7l-1.2 1.2M284 180.2l-1 1M284 180.8l-.4 .4M155.1 211.1l-.1 .1M155.5 211.1l-.5 .5M156.3 211.1l-1.3 1.3M156.7 211.1l-1.7 1.8M156.9 211.8l-1.9 1.9M156.9 213l-1.9 2M156.9 214.3l-1.9 1.9"/>
<path d="M156.9 215.5l-1.9 2M156.9 216.8l-1.9 2M156.9 218.1l-1.9 1.9M156.9 219.3l-1.1 1.1M156.9 212.2l-1.9 1.9M156.9 213.5l-1.9 1.9M156.9 214.7l-1.9 1.9M156.9 216l-1.9 1.9M156.9 217.2l-1.9 1.9M156.9 218.5l-1.9 1.9M156.9 219.7l-.7 .7"/>
</g>
<path d="M269.2 171.6h14.8v9.6h-14.8z" fill="none" stroke="#00f" stroke-width=".3"/>
<g fill="none" stroke="#000" stroke-width=".3">
<path d="M104.3 50.3v2.8M147.1 50.3h13.8v6.7h-7.1v23.9h-19.4v-6.7h12.7zM160.9 50.3h32v6.7h-32M192.9 57h8.7v23.9h11.2v14h4.3v-18.6h-4.3v4.6M192.9 50.3h13v6.7M201.6 57h4.3v19.3h6.9M97.5 76.3v-2.1h16.4v6.7h-12.1v14v-18.6h-4.3v18.6h4.3v48.5M97.5 74.2v-14.6h4.3v14.6M97.5 94.9v48.5M212.8 94.9v10.3h4.3v-10.3M212.8 105.2v13h4.3v-13M212.8 118.2v1.9h4.3v-1.9"/>
<path d="M212.8 120.1v13h4.3v-13M217.1 133.1v51.3h-4.3v-51.3v10.3h4.3M97.5 171v-9h4.3v9M97.5 162v-18.6h4.3v18.6M101.8 165.6v1.8M101.8 178.4v1.9M212.8 162h4.3M212.8 171.4h4.3M97.5 195.3v29.4h78v-4.3h-36.4M101.8 195.3v-24.3h-4.3v24.3h4.3v25.1h73.7M212.8 184.4v36M217.1 184.4v40.3h-24.8v-4.3h20.5h-20.5"/>
</g>
<path d="M95.9 51.2l7.5 7.5v-7.5zM95.9 51.2l7.5 7.5h-7.5z" fill="#545454" stroke="#545454" stroke-width=".3"/>
<path d="M95.2 55h8.9M99.6 50.5l.1 9" fill="none" stroke="#f00" stroke-width=".3"/>
<path d="M95.9 51.2h7.5v7.5h-7.5z" fill="none" stroke="#000" stroke-width=".59"/>
<path d="M95 50.3h9.3v9.3l-9.3 .1z" fill="none" stroke="#000" stroke-width=".3"/>
<!-- layer: strih -->
<path d="M134.5 79.9a19.1 19.1 0 0 1-2.8 10.4M175.5 223.9a15.6 15.6 0 0 0 2.3 8.4" fill="none" stroke="#000" stroke-width=".3"/>
<!-- layer: mebeli 2 -->
<path d="M114.3 80.3l17.3 10-.3 .6-17.4-10zM177.8 232.4l14.1-8.2 .4 .5-14.2 8.2z" fill="none" stroke="#000" stroke-width=".3"/>
<path d="M153.8 57v16.8M192.9 57h8.7v14.9M201.6 57v11.2M212.8 111.1v11.2M101.8 216.7v3.7M115.8 220.4h16.8M161.5 220.4h11.2" fill="none" stroke="#bababa" stroke-width=".3"/>
<path d="M155.1 129.5h1.9l-.2 66.7h-1.7zM101.8 185.6h53.3M101.8 183.7h53.3M212.8 187h-20.4v1.9h20.4M155 220.4v-9.3h1.9v9.3" fill="none" stroke="#00f" stroke-width=".3"/>
<g fill="none" stroke="#000095" stroke-width=".3">
<path d="M159.7 129.5h1.4M160.3 129.5v90.9M101.8 188.7v1.5M101.8 189.4h53.3M155.1 188.7v1.5M159.7 196.2h1.4M192.4 192v1.5M192.4 192.7h20.4M209.4 188.9h1.4M210.2 188.9v31.5M212.8 192v1.5M159.7 211.1h1.4"/>
<path d="M159.7 220.4h1.4M209.4 220.4h1.4"/>
</g>
<!-- layer: 0 -->
<g fill="#000095" stroke="#000095" stroke-width=".3">
<path d="M159.8 220l1.1 .9zM159.8 220l1.1 .9z"/>
<path d="M159.8 210.7l1 .9 .1-.1zM159.8 210.7l.1-.2 1 1z"/>
<path d="M159.8 210.7l1.1 .8-1-1zM159.8 210.7l1.1 .8-.1 .1z"/>
<path d="M159.8 195.7l1 1 .1-.1zM159.8 195.7l1.1 .9z"/>
<path d="M159.8 195.7l1.1 .9zM159.8 195.7l1.1 .9-.1 .1z"/>
<path d="M159.8 129.1l1 1 .1-.2zM159.8 129.1l.1-.1 1 .9z"/>
<path d="M102.3 188.9l-.9 1zM101.2 189.8l1.1-.9z"/>
<path d="M154.5 189.8l1-.9zM155.5 188.9h.1l-1 1z"/>
<path d="M212.2 193.1l1-1zM213.2 192.1l.1 .1-.9 1z"/>
<path d="M192.9 192.1l-.9 1.1zM192.9 192.1l-.9 1.1z"/>
<path d="M209.6 188.4l1 1.1 .1-.2zM209.6 188.4l1.1 .9z"/>
<path d="M209.6 220l1.1 .9zM209.6 220l1.1 .9z"/>
</g>
<text font-size="5.2" x="123.8" y="36.4">ПЛАН МОНТАЖА М1:50</text>
<g font-size="5.2" fill="#545454">
<text x="303" y="97">бетон</text>
<text x="302.9" y="115.6">пенополистеролбетон</text>
<text x="302.9" y="135.1">вентканал</text>
<text x="302.8" y="155.8">канализационные</text>
<text x="302.8" y="162">коммуникации</text>
<text x="302.5" y="175.2">возводимые перегородки</text>
<text x="302.5" y="181.5">из пенобетона</text>
</g>
<text font-size="5" x="325.2" y="247.8">ЖК &quot;AVINION&quot;</text>
<g font-size="3.3" fill="#545454">
<text x="222.3" y="252.1">Изм</text>
<text x="223.7" y="256.8">Разраб.</text>
<text x="230.6" y="252.1">Колич</text>
<text x="241.5" y="252">Лист</text>
<text x="250.5" y="252.1">№док.</text>
<text x="260.8" y="252.1">Подпись</text>
<text x="275.9" y="252.1">Дата</text>
<text x="354.4" y="256.7">Стадия</text>
<text x="370.8" y="256.7">Лист</text>
<text x="386.3" y="256.7">Листов</text>
<text x="223.8" y="261.6">Чертеж</text>
<text x="223.7" y="266.5">Т.контр.</text>
<text x="223.7" y="281.1">Утв.</text>
<text x="223.8" y="276.1">Н.контр.</text>
</g>
<g font-size="3.2">
<text x="285.7" y="259">Дизайн-проект однокомнатной квартиры в</text>
<text x="358.5" y="263.8">Р</text>
<text x="373" y="263.8">3</text>
<text x="390.3" y="263.5">7</text>
<text x="304.3" y="275.1">План монтажа</text>
</g>
<text font-size="3.2" fill="#545454" x="288.1" y="262.9">ЖК &quot;AVINION&quot; общей площадью 50 кв.м</text>
<g font-size="2.9" fill="#545454">
<text x="228.1" y="252.1">.</text>
<text x="239.5" y="252.1">.</text>
</g>
<text font-size="2.5" x="136.7" y="204.4">Н проема=2100</text>
<g font-size="2.4">
<text x="241.4" y="256.5">Сорока Е.Н.</text>
<text x="240.9" y="261.1">Прокопович А.В.</text>
</g>
<g font-size="2.3" fill="#000095">
<text x="159.9" y="165.4" transform="rotate(-90 159.9 165.4)">3570</text>
<text x="125.9" y="188.9">2850</text>
<text x="200" y="192.2">1090</text>
<text x="159.9" y="205.5" transform="rotate(-90 159.9 205.5)">800</text>
<text x="209.7" y="207.3" transform="rotate(-90 209.7 207.3)">1690</text>
<text x="159.9" y="217.6" transform="rotate(-90 159.9 217.6)">500</text>
</g>
</svg>
